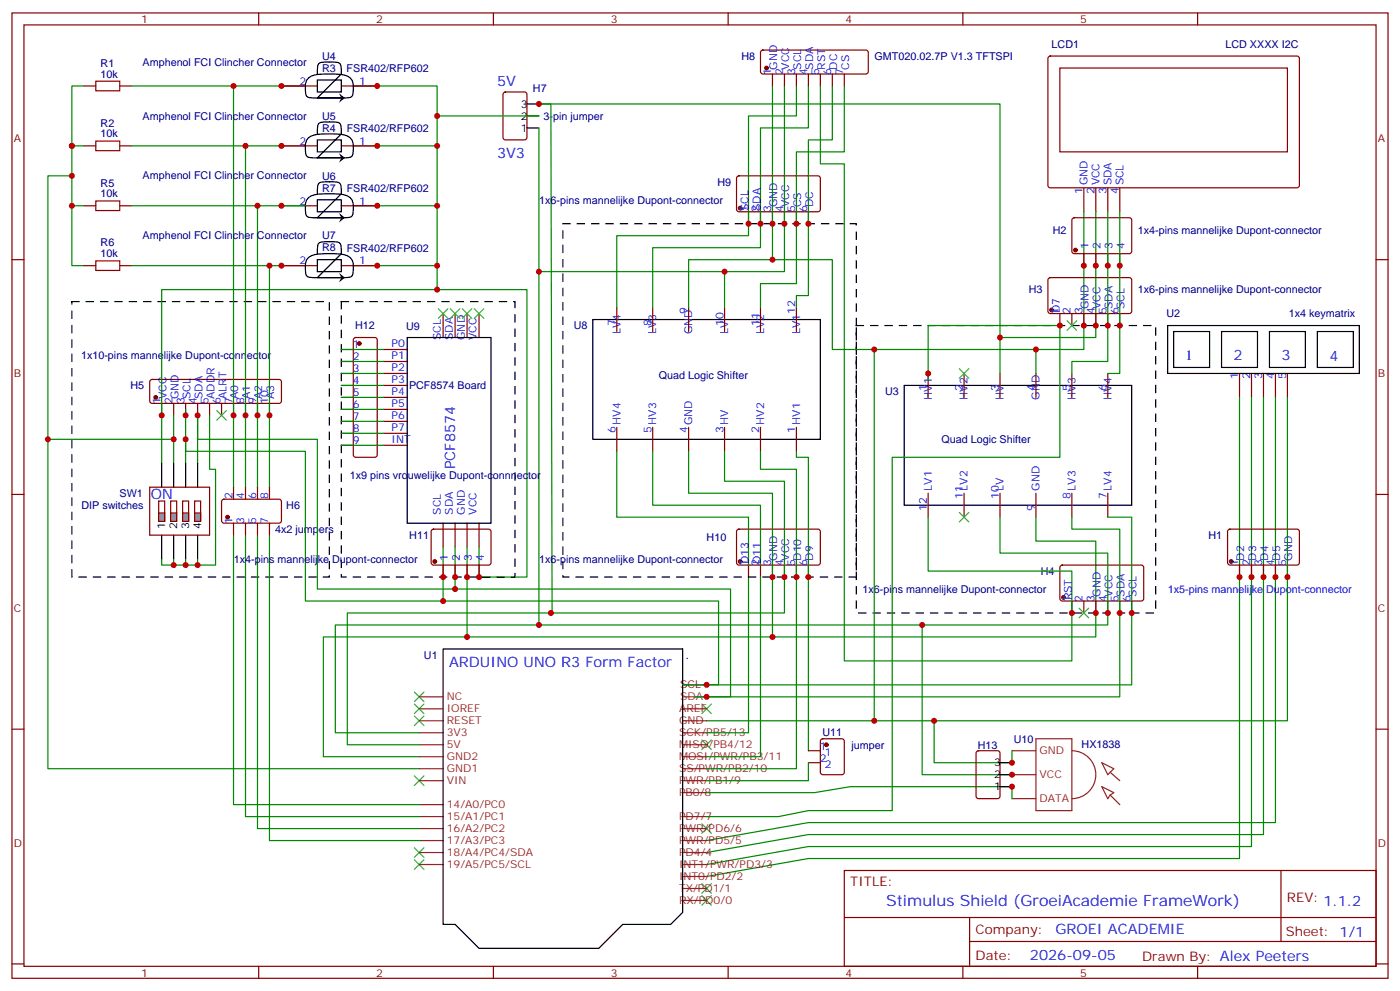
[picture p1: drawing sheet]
<svg xmlns="http://www.w3.org/2000/svg" width="412mm" height="292mm" viewBox="0 0 412 292" stroke-linecap="round" stroke-linejoin="round" font-family="sans-serif">
<g fill="none" stroke="#870000" stroke-width=".35">
<path d="M3.5 3.8h405.4v284.3h-405.4zM7.1 7.3h398.2v277.3h-398.2zM76.2 3.8v3.5M145.3 3.8v3.5M214.5 3.8v3.5M283.6 3.8v3.5M308.9 16.7l.5-.2 72.9 .1 .5 .6-.1 37.7-.6 .4-73-.1-.4-.6v-37.4zM352.8 3.8v3.5M24.7 25.3h3.5M35.3 25.3h3.5M82.9 25.3h10.6M100.5 25.3h10.6"/>
<path d="M312.2 20h67v24.7h-67zM24.7 43h3.5M35.3 43h3.5M82.9 43h10.6M100.5 43h10.6M319.3 55.3v7.1M322.8 55.3v7.1M326.3 55.3v7.1M329.8 55.3v7.1M3.5 76.5h3.6M24.7 60.6h3.5M24.7 78.2h3.5"/>
<path d="M35.3 60.6h3.5M35.3 78.2h3.5M82.9 60.6h10.6M82.9 78.2h10.6M100.5 60.6h10.6M100.5 78.2h10.6M316 64.3l.4-.2 16.5 .1 .5 .6-.1 9.5-.6 .4h-16.5l-.5-.7v-9.2zM319.3 74.7v3.5M322.8 74.7v3.5M326.3 74.7v3.5M329.8 74.7v3.5M405.3 76.5h3.6"/>
<path d="M308.9 82l.5-.2h23.5l.5 .7-.1 9.4-.6 .5-23.6-.1-.4-.6v-9.2zM312.2 92.4v3.5M315.7 92.4v3.5M319.3 92.4v3.5M322.8 92.4v3.5M326.3 92.4v3.5M329.8 92.4v3.5M44.3 112l.5-.2h37.4l.5 .2 .2 .5v5.6l-.2 .5-.5 .2h-37.4l-.5-.2-.2-.5v-5.6zM47.6 118.8v3.5M51.2 118.8v3.5M54.7 118.8v3.5M58.2 118.8v3.5"/>
<path d="M61.7 118.8v3.5M65.3 118.8v3.5M68.8 118.8v3.5M72.3 118.8v3.5M75.8 118.8v3.5M79.4 118.8v3.5M273.4 110v7.1M284 110v7.1M294.6 110v7.1M305.2 110v7.1M315.7 110v7.1M326.3 110v7.1"/>
<path d="M365.1 110v7.1M368.7 110v7.1M372.2 110v7.1M375.7 110v7.1M379.2 110v7.1M3.5 145.6h3.6M44.1 143.5h17.6v14.1h-17.6zM50.3 147.6h1.7v6h-1.7zM273.4 145.3v7M284 145.3v7M294.6 145.3v7M305.2 145.3v7"/>
<path d="M315.7 145.3v7M326.3 145.3v7M361.8 156.1l.5-.2h20l.5 .7-.1 9.4-.6 .4h-20.1l-.4-.7v-9.1zM405.3 145.6h3.6M312.4 166.6l.5-.2 23.6 .1 .4 .6-.1 9.5-.6 .4h-23.6l-.4-.7v-9.2zM315.7 177v3.6M319.3 177v3.6M322.8 177v3.6M326.3 177v3.6M329.8 177v3.6M333.4 177v3.6M365.1 166.4v3.6"/>
<path d="M368.7 166.4v3.6M372.2 166.4v3.6M375.7 166.4v3.6M379.2 166.4v3.6M3.5 214.8h3.6M405.3 214.8h3.6M248.7 256.4h156.6v28.2h-156.6zM377.3 256.4v20.9M248.7 270.2h156.5M285.6 277.3h119.6M285.6 270.2v14.2M3.5 283.9h3.6"/>
<path d="M76.2 284.6v3.5M145.3 284.6v3.5M214.5 284.6v3.5M283.6 284.6v3.5M352.8 284.6v3.5M405.3 283.9h3.6"/>
</g>
<path d="M28.2 23.9h7.1v2.8h-7.1zM28.2 41.6h7.1v2.8h-7.1zM28.2 59.2h7.1v2.8h-7.1zM28.2 76.8h7.1v2.9h-7.1z" fill="none" stroke="#a10000" stroke-width=".35"/>
<g fill="none" stroke="#000" stroke-width=".35">
<path d="M90.8 23a8.8 8.8 0 0 1 6.2-1.2l3.1 .1a3.6 3.6 0 0 1 4 4.6 1.85 1.85 0 0 1-.5 1.9 1.85 1.85 0 0 1-1.9 .5h-8.2a4.9 4.9 0 0 1-3.1-.5 6.1 6.1 0 0 1 .4-5.4zM93.5 23.6h7v3.5h-7zM93.5 21.8a4.9 4.9 0 0 1 .4-3.1 11 11 0 0 1 6.2 0 4.9 4.9 0 0 1 .4 3.1l-7 7.1h7M93.5 39.4a4.9 4.9 0 0 1 .4-3 11 11 0 0 1 6.2 0 4.9 4.9 0 0 1 .4 3l-7 7.1h7M90.8 40.7a8.8 8.8 0 0 1 6.2-1.3l3.1 .1a3.6 3.6 0 0 1 4 4.6 1.85 1.85 0 0 1-.5 2 1.85 1.85 0 0 1-1.9 .4h-8.2a4.9 4.9 0 0 1-3.1-.4 6.1 6.1 0 0 1 .4-5.4zM90.8 58.3a8.8 8.8 0 0 1 6.2-1.2l3.1 .1a3.6 3.6 0 0 1 4 4.6 1.85 1.85 0 0 1-.5 1.9 1.85 1.85 0 0 1-1.9 .4h-8.2a4.9 4.9 0 0 1-3.1-.4 6.1 6.1 0 0 1 .4-5.4zM93.5 41.2h7v3.5h-7zM93.5 58.8h7v3.6h-7zM93.5 57.1a4.9 4.9 0 0 1 .4-3.1 11 11 0 0 1 6.2 0 4.9 4.9 0 0 1 .4 3.1l-7 7h7M90.8 75.9a8.8 8.8 0 0 1 6.2-1.2l3.1 .1a3.6 3.6 0 0 1 4 4.6 1.85 1.85 0 0 1-.5 1.9 1.85 1.85 0 0 1-1.9 .5h-8.2a4.9 4.9 0 0 1-3.1-.5 6.1 6.1 0 0 1 .4-5.4zM93.5 76.5h7v3.5h-7zM93.5 74.7a4.9 4.9 0 0 1 .4-3.1 11 11 0 0 1 6.2 0 4.9 4.9 0 0 1 .4 3.1l-7 7.1h7"/>
<path d="M344 95.9h56.4v14.1h-56.4zM345.7 97.6h10.6v10.6h-10.6zM359.8 97.6h10.6v10.6h-10.6zM373.9 97.6h10.6v10.6h-10.6zM388.1 97.6h10.5v10.6h-10.5zM266.3 113.5h67.1v35.3h-67.1zM47.6 136.5v7M51.2 136.5v7M54.7 136.5v7M58.2 136.5v7M47.6 157.6v7.1M51.2 157.6v7.1"/>
<path d="M54.7 157.6v7.1M58.2 157.6v7.1M130.5 191.1h70.6v77.6l-3.5 3.6h-14.2l-7 7h-35.3l-7-7h-3.6z"/>
</g>
<path d="M99.8 27.4l1.8 1.5-1.8 1.4 .7-1.4zM99.8 45.1l1.8 1.4-1.8 1.4 .7-1.4zM99.8 62.7l1.8 1.4-1.8 1.4 .7-1.4zM99.8 80.4l1.8 1.4-1.8 1.4 .7-1.4z" fill="#000"/>
<g fill="none" stroke="#008700" stroke-width=".35">
<path d="M24.7 25.3h-3.5v52.9h3.5M38.8 25.3h51.2M68.8 25.3v118.2M104.1 25.3h24.7v17.7h-24.7M158.7 30.6h135.9v79.4M21.2 51.8h-7.1v174.6h109.4M21.2 43h3.5M38.8 43h51.2M72.3 43v100.5M128.8 43v17.6M21.2 60.6h3.5M38.8 78.2h51.2"/>
<path d="M75.8 60.6v82.9M79.4 78.2v65.3M104.1 60.6h24.7v17.6h-24.7M128.8 78.2v7.1h-81.2v51.2M319.3 62.4v40.5h-14.1v7.1M322.8 62.4v37h-28.2M365.1 117.1v135.8h-127l-30 5.3M368.7 117.1v132.2h-130.6l-30 5.3M372.2 117.1v128.7h-134.1l-30 5.3M375.7 117.1v125.2h-137.6l-30 5.3M379.2 117.1v95.2h-171.1M51.2 122.3v7.1h-37.1"/>
<path d="M51.2 129.4v7.1M54.7 120.6v15.9M58.2 122.3v14.2M61.7 122.3v15.9h1.8v28.2h-15.9v-1.7M305.2 152.3v7.1h17.6v28.2h-227.6v35.3h28.3M315.7 152.3v3.6h14.1v49.3h-121.7M326.3 152.3h7.1v49.4h-125.3"/>
</g>
<path d="M21.2 88.8h75.8v81.2h-75.8zM252.2 95.9h88.2v84.7h-88.2z" fill="none" stroke="#000" stroke-width=".35" stroke-dasharray="2.1 2.1"/>
<g fill="#870000" stroke="#870000" stroke-width=".35">
<circle cx="362.7" cy="165.4" r=".53"/>
<circle cx="316.8" cy="73.7" r=".53"/>
<circle cx="309.7" cy="91.3" r=".53"/>
<circle cx="313.3" cy="176" r=".53"/>
<circle cx="45.9" cy="117.1" r=".53"/>
</g>
<g fill="none" stroke="#3c3" stroke-width=".35">
<path d="M314.3 94.5l2.8 2.8M317.1 94.5l-2.8 2.8M282.6 108.6l2.8 2.8M285.4 108.6l-2.8 2.8M63.9 120.9l2.8 2.9M66.7 120.9l-2.8 2.9M282.6 150.9l2.8 2.8M285.4 150.9l-2.8 2.8M317.9 179.1l2.8 2.9M320.7 179.1l-2.8 2.9M122.1 203.8l2.8 2.9M122.1 207.4l2.8 2.8"/>
<path d="M122.1 210.9l2.8 2.8M124.9 203.8l-2.8 2.9M124.9 207.4l-2.8 2.8M124.9 210.9l-2.8 2.8M206.7 207.4l2.8 2.8M206.7 217.9l2.8 2.9M209.5 207.4l-2.8 2.8M209.5 217.9l-2.8 2.9M122.1 228.5l2.8 2.9M124.9 228.5l-2.8 2.9M122.1 249.7l2.8 2.8M122.1 253.2l2.8 2.8"/>
<path d="M124.9 249.7l-2.8 2.8M124.9 253.2l-2.8 2.8M206.7 242.6l2.8 2.9M209.5 242.6l-2.8 2.9M206.7 260.3l2.8 2.8M206.7 263.8l2.8 2.8M209.5 260.3l-2.8 2.8M209.5 263.8l-2.8 2.8"/>
</g>
<g fill="none" stroke="#8c2424" stroke-width=".35">
<path d="M123.5 219.4h7M123.5 215.8h7M123.5 212.3h7M123.5 208.8h7M123.5 205.2h7M201.1 219.4h7M201.1 215.8h7M201.1 212.3h7M201.1 208.8h7M123.5 229.9h7M123.5 226.4h7M123.5 222.9h7"/>
<path d="M123.5 237h7M201.1 233.5h7M201.1 229.9h7M201.1 226.4h7M201.1 222.9h7M123.5 254.6h7M123.5 251.1h7M123.5 247.6h7M123.5 244.1h7M123.5 240.5h7M201.1 258.2h7M201.1 254.6h7"/>
<path d="M201.1 251.1h7M201.1 247.6h7M201.1 244.1h7M201.1 240.5h7M201.1 265.2h7M201.1 261.7h7"/>
</g>
<path d="M201.1 205.2h7" fill="none" stroke="#933" stroke-width=".35"/>
<path d="M201.1 201.7h7" fill="none" stroke="#900" stroke-width=".35"/>
<path d="M50.3 151.1h1.7v2.5h-1.7z" fill="#999" stroke="#870000" stroke-width=".35"/>
<path d="M53.8 147.6h1.8v6h-1.8z" fill="none" stroke="#870000" stroke-width=".35"/>
<path d="M53.8 151.1h1.8v2.5h-1.8z" fill="#999" stroke="#870000" stroke-width=".35"/>
<path d="M57.3 147.6h1.8v6h-1.8z" fill="none" stroke="#870000" stroke-width=".35"/>
<path d="M57.3 151.1h1.8v2.5h-1.8z" fill="#999" stroke="#870000" stroke-width=".35"/>
<path d="M46.7 147.6h1.8v6h-1.8z" fill="none" stroke="#870000" stroke-width=".35"/>
<path d="M46.7 151.1h1.8v2.5h-1.8z" fill="#999" stroke="#870000" stroke-width=".35"/>
<g fill="none" stroke="#008700" stroke-width=".35">
<path d="M128.8 34.1h29.9M158.7 30.6h3.6l.3 150h-60.3v38.8h21.2M158.7 37.7v146.4M227.5 25.3v51.2h-24.7v14.1M231.1 25.3v54.7h-17.7v10.6M234.6 25.3v8.8h-14.1v35.3h-38.8v21.2M238.1 25.3v12.4h-14.1v35.3h-31.7v17.6M241.7 25.3v23h7v146.4h67v-26.5h-42.3v-15.9M245.2 25.3v15.9h-7.1v45.9h-3.5v3.5M248.7 25.3v19.4h-14.1v38.8h-10.6v7.1M38.8 60.6h51.2M227.5 76.5h17.7v26.4h60"/>
<path d="M326.3 62.4v44.1h-10.6v3.5M329.8 62.4v47.6h-3.5M128.8 85.3h26.4v84.7h-14.1v-8.9M158.7 80h54.7M100.5 102.9h12.4M100.5 106.5h12.4M100.5 110h12.4M100.5 113.5h12.4M100.5 117.1h12.4M257.5 102.9v109.4M273.4 111.8v-15.9h38.8v38.8h-49.4v104.1h-24.7l-8.8 1.7h-21.2M54.7 129.4v3.5h35.3v44.1h121.7v24.7h-10.6"/>
<path d="M58.2 122.3v7.1h35.3v44.1h121.7v31.7h-10.6M100.5 120.6h12.4M100.5 124.1h12.4M100.5 127.6h12.4M100.5 131.2h12.4M181.7 132.9v19.4h38.8v14.1M192.3 132.9v15.9h31.7v17.6M202.8 132.9v12.4h24.7v42.3M213.4 132.9v8.8h17.7v38.9h-68.8M224 132.9v5.3h10.6v88.2h-26.5M234.6 132.9v1.8h3.5v86.4M68.8 157.6v79.4h54.7"/>
<path d="M72.3 157.6v82.9h51.2M75.8 157.6v86.5h47.7M79.4 157.6v90h44.1M294.6 152.3v10.6h31.7v21.2h-227.5v31.7h24.7M51.2 164.7v1.7M54.7 164.7v1.7M58.2 164.7v1.7M130.5 161.1v15.9M134.1 161.1v12.4M137.6 161.1v26.5M220.5 170v45.8h-12.4M224 170v52.9h-15.9"/>
<path d="M271.6 184.1v44.1h26.5M275.2 212.3v12.3h22.9v-3.5M208.1 233.5h31.8l10.6-1.8h47.6v3.5M238.1 224.6v5.3h-30"/>
</g>
<g fill="none" stroke="#870000" stroke-width=".35">
<path d="M224.2 15l.5-.3h30.4l.5 .3 .2 .5v5.6l-.3 .5-.4 .2h-30.4l-.5-.2-.2-.5v-5.6zM148.4 27.3l.5-.2h5.6l.7 .4v13l-.4 .6-5.9 .1-.7-.5v-12.9zM227.5 21.8v3.5M231.1 21.8v3.5M234.6 21.8v3.5M238.1 21.8v3.5M241.7 21.8v3.5M245.2 21.8v3.5M248.7 21.8v3.5M217.2 52l.5-.2h23.5l.5 .7-.1 9.4-.7 .5-23.5-.1-.4-.6v-9.2zM220.5 62.4v3.5M224 62.4v3.5"/>
<path d="M227.5 62.4v3.5M231.1 62.4v3.5M234.6 62.4v3.5M238.1 62.4v3.5M104.3 99.6l.5-.2h5.6l.5 .2 .2 .5v33.9l-.2 .5-.5 .2h-5.6l-.5-.2-.2-.5v-33.9zM130.5 92.4v7M134.1 92.4v7M137.6 92.4v7M141.1 92.4v7M181.7 90.6v7M192.3 90.6v7M202.8 90.6v7"/>
<path d="M213.4 90.6v7M224 90.6v7M234.6 90.6v7M100.5 117.1h3.6M100.5 113.5h3.6M100.5 110h3.6M100.5 106.5h3.6M100.5 102.9h3.6M112.9 117.1h7M112.9 113.5h7M112.9 110h7M112.9 106.5h7"/>
<path d="M112.9 102.9h7M100.5 131.2h3.6M100.5 127.6h3.6M100.5 124.1h3.6M100.5 120.6h3.6M112.9 131.2h7M112.9 127.6h7M112.9 124.1h7M112.9 120.6h7M181.7 125.9v7M192.3 125.9v7M202.8 125.9v7"/>
<path d="M213.4 125.9v7M224 125.9v7M234.6 125.9v7M65.5 147.2l.5-.2 16.5 .1 .4 .6-.1 6-.6 .4-16.5-.1-.4-.6v-5.7zM68.8 143.5v3.5M68.8 154.1v3.5M72.3 143.5v3.5M72.3 154.1v3.5M75.8 143.5v3.5M75.8 154.1v3.5M79.4 143.5v3.5M79.4 154.1v3.5"/>
<path d="M127.2 156.1l.5-.2h16.5l.4 .7v9.4l-.7 .4h-16.5l-.4-.7v-9.1zM130.5 154.1v7M134.1 154.1v7M137.6 154.1v7M141.1 154.1v7M217.2 156.1l.5-.2h23.5l.5 .7-.1 9.4-.7 .4h-23.5l-.4-.7v-9.1zM130.5 166.4v3.6M134.1 166.4v3.6M137.6 166.4v3.6M141.1 166.4v3.6M220.5 166.4v3.6M224 166.4v3.6"/>
<path d="M227.5 166.4v3.6M231.1 166.4v3.6M234.6 166.4v3.6M238.1 166.4v3.6M241.9 217.8l.5-.2h5.6l.7 .4v9.5l-.5 .6-5.8 .1-.7-.5v-9.4zM238.1 221.1h3.6M238.1 224.6h3.6M287.7 221.3l.5-.2h5.7l.6 .5 .1 12.9-.5 .7h-5.9l-.6-.4-.1-13z"/>
</g>
<g fill="#870000" stroke="#870000" stroke-width=".35">
<circle cx="67" cy="152.3" r=".53"/>
<circle cx="218" cy="61.3" r=".53"/>
<circle cx="218" cy="165.4" r=".53"/>
<circle cx="225.8" cy="20" r=".53"/>
<circle cx="128.1" cy="165.4" r=".53"/>
<circle cx="105.8" cy="101.2" r=".53"/>
<circle cx="243.4" cy="219.4" r=".53"/>
</g>
<path d="M155.2 30.6h3.5M155.2 37.7h3.5M155.2 34.1h3.5M119.9 99.4h24.7v54.7h-24.7zM174.6 94.1h67.1v35.3h-67.1zM294.6 224.6h3.5M294.6 231.7h3.5M294.6 228.2h3.5" fill="none" stroke="#000" stroke-width=".35"/>
<path d="M165.8 65.9h86.4v104.1h-86.4zM100.5 88.8h51.2v81.2h-51.2z" fill="none" stroke="#000" stroke-width=".35" stroke-dasharray="2.1 2.1"/>
<path d="M129.1 90.9l2.8 2.9M131.9 90.9l-2.8 2.9M132.6 90.9l2.9 2.9M135.5 90.9l-2.9 2.9M136.2 90.9l2.8 2.9M139 90.9l-2.8 2.9M139.7 90.9l2.8 2.9M142.5 90.9l-2.8 2.9" fill="none" stroke="#3c3" stroke-width=".35"/>
<path d="M305.2 217.6h10.5v21.2h-10.5zM298.1 221.1h7.1M298.1 228.2h7.1M298.1 235.2h7.1M315.7 221.1a7.1 7.1 0 0 1 7.1 7.1 7.1 7.1 0 0 1-7.1 7M324.6 224.6l3.5 1.8-1.8 1.8zM324.6 231.7l3.5 1.8-1.1 .7-.7 1zM327 234.2l2.8 2.8M327 227.5l2.8 2.4" fill="none" stroke="#8c2424" stroke-width=".35"/>
<g fill="#c00">
<circle cx="379.2" cy="170" r=".88"/>
<circle cx="375.7" cy="170" r=".88"/>
<circle cx="372.2" cy="170" r=".88"/>
<circle cx="368.7" cy="170" r=".88"/>
<circle cx="365.1" cy="170" r=".88"/>
<circle cx="21.2" cy="43" r=".88"/>
<circle cx="21.2" cy="60.6" r=".88"/>
<circle cx="319.3" cy="95.9" r=".88"/>
<circle cx="294.6" cy="99.4" r=".88"/>
<circle cx="51.2" cy="166.4" r=".88"/>
<circle cx="58.2" cy="166.4" r=".88"/>
<circle cx="54.7" cy="166.4" r=".88"/>
<circle cx="158.8" cy="30.6" r=".88"/>
<circle cx="333.4" cy="180.6" r=".88"/>
<circle cx="329.8" cy="180.6" r=".88"/>
<circle cx="326.3" cy="180.6" r=".88"/>
<circle cx="322.8" cy="180.6" r=".88"/>
<circle cx="234.6" cy="170" r=".88"/>
<circle cx="238.1" cy="170" r=".88"/>
<circle cx="162.3" cy="180.6" r=".88"/>
<circle cx="231.1" cy="170" r=".88"/>
<circle cx="227.5" cy="187.6" r=".88"/>
<circle cx="227.5" cy="170" r=".88"/>
<circle cx="315.7" cy="180.6" r=".88"/>
<circle cx="312.2" cy="95.9" r=".88"/>
<circle cx="326.3" cy="95.9" r=".88"/>
<circle cx="329.8" cy="95.9" r=".88"/>
<circle cx="319.3" cy="78.2" r=".88"/>
<circle cx="326.3" cy="78.2" r=".88"/>
<circle cx="329.8" cy="78.2" r=".88"/>
<circle cx="322.8" cy="78.2" r=".88"/>
<circle cx="322.8" cy="95.9" r=".88"/>
<circle cx="111.1" cy="25.3" r=".88"/>
<circle cx="82.9" cy="25.3" r=".88"/>
<circle cx="111.1" cy="43" r=".88"/>
<circle cx="82.9" cy="43" r=".88"/>
<circle cx="111.1" cy="60.6" r=".88"/>
<circle cx="82.9" cy="60.6" r=".88"/>
<circle cx="111.1" cy="78.2" r=".88"/>
<circle cx="82.9" cy="78.2" r=".88"/>
<circle cx="79.4" cy="122.3" r=".88"/>
<circle cx="75.8" cy="122.3" r=".88"/>
<circle cx="72.3" cy="122.3" r=".88"/>
<circle cx="68.8" cy="122.3" r=".88"/>
<circle cx="54.7" cy="122.3" r=".88"/>
<circle cx="47.6" cy="122.3" r=".88"/>
<circle cx="128.8" cy="43" r=".88"/>
<circle cx="128.8" cy="60.6" r=".88"/>
<circle cx="14.1" cy="129.4" r=".88"/>
<circle cx="158.8" cy="184.1" r=".88"/>
<circle cx="137.6" cy="187.6" r=".88"/>
<circle cx="134.1" cy="173.5" r=".88"/>
<circle cx="130.5" cy="177" r=".88"/>
<circle cx="128.8" cy="34.1" r=".88"/>
<circle cx="21.2" cy="51.8" r=".88"/>
<circle cx="68.8" cy="25.3" r=".88"/>
<circle cx="79.4" cy="78.2" r=".88"/>
<circle cx="75.8" cy="60.6" r=".88"/>
<circle cx="72.3" cy="43" r=".88"/>
<circle cx="128.8" cy="78.2" r=".88"/>
<circle cx="128.8" cy="85.3" r=".88"/>
<circle cx="54.7" cy="129.4" r=".88"/>
<circle cx="58.2" cy="122.3" r=".88"/>
<circle cx="51.2" cy="129.4" r=".88"/>
<circle cx="137.6" cy="170" r=".88"/>
<circle cx="134.1" cy="170" r=".88"/>
<circle cx="130.5" cy="170" r=".88"/>
<circle cx="141.1" cy="170" r=".88"/>
<circle cx="208.1" cy="205.2" r=".88"/>
<circle cx="208.1" cy="201.7" r=".88"/>
<circle cx="271.6" cy="184.1" r=".88"/>
<circle cx="275.2" cy="212.3" r=".88"/>
<circle cx="298.1" cy="228.2" r=".88"/>
<circle cx="298.1" cy="224.6" r=".88"/>
<circle cx="298.1" cy="231.7" r=".88"/>
<circle cx="213.4" cy="80" r=".88"/>
<circle cx="158.8" cy="80" r=".88"/>
<circle cx="305.2" cy="102.9" r=".88"/>
<circle cx="227.5" cy="76.5" r=".88"/>
<circle cx="220.5" cy="65.9" r=".88"/>
<circle cx="224" cy="65.9" r=".88"/>
<circle cx="227.5" cy="65.9" r=".88"/>
<circle cx="231.1" cy="65.9" r=".88"/>
<circle cx="234.6" cy="65.9" r=".88"/>
<circle cx="238.1" cy="65.9" r=".88"/>
<circle cx="273.4" cy="110" r=".88"/>
<circle cx="257.5" cy="212.3" r=".88"/>
<circle cx="257.5" cy="102.9" r=".88"/>
</g>
<text font-size="4.6" fill="#00f" x="261.1" y="267">Stimulus Shield (GroeiAcademie FrameWork)</text>
<g font-size="4.2" fill="#00f">
<text x="146.4" y="25.3">5V</text>
<text x="146.4" y="46.5">3V3</text>
<text x="349.2" y="106">1</text>
<text x="363.4" y="106">2</text>
<text x="377.5" y="106">3</text>
<text x="391.6" y="106.5">4</text>
<text x="134.1" y="138.2" transform="rotate(-90 134.1 138.2)">PCF8574</text>
<text x="44.4" y="147">ON</text>
<text x="132.3" y="196.4">ARDUINO UNO R3 Form Factor</text>
<text x="389.8" y="267">1.1.2</text>
<text x="310.9" y="275.2">GROEI ACADEMIE</text>
<text x="303.4" y="282.9">2026-09-05</text>
</g>
<g font-size="3.9" fill="#800">
<text x="250.5" y="261">TITLE:</text>
<text x="379.1" y="265.7">REV:</text>
<text x="287.4" y="275.2">Company:</text>
<text x="378.7" y="275.8">Sheet: 1/1</text>
<text x="287.4" y="282.9">Date:</text>
<text x="336.4" y="282.9">Drawn By: Alex Peeters</text>
</g>
<g font-size="3.2" fill="#800">
<text x="41.6" y="6.8">1</text>
<text x="110.8" y="6.8">2</text>
<text x="179.9" y="6.8">3</text>
<text x="249.1" y="6.8">4</text>
<text x="318.2" y="6.8">5</text>
<text x="4.1" y="41.9">A</text>
<text x="405.9" y="41.9">A</text>
<text x="4.1" y="111.1">B</text>
<text x="405.9" y="111.1">B</text>
<text x="4.1" y="180.2">C</text>
<text x="405.9" y="180.2">C</text>
<text x="4.1" y="249.3">D</text>
<text x="405.9" y="249.3">D</text>
<text x="41.6" y="287.6">1</text>
<text x="110.8" y="287.6">2</text>
<text x="179.9" y="287.6">3</text>
<text x="249.1" y="287.6">4</text>
<text x="318.2" y="287.6">5</text>
</g>
<g font-size="3.2" fill="#000080">
<text x="94.9" y="17.6">U4</text>
<text x="218.4" y="17.7">H8</text>
<text x="257.6" y="17.6">GMT020.02.7P V1.3 TFTSPI</text>
<text x="309.8" y="14">LCD1</text>
<text x="361" y="14">LCD XXXX I2C</text>
<text x="29.6" y="22.9">10k</text>
<text x="29.6" y="19.7">R1</text>
<text x="42" y="19.3">Amphenol FCI Clincher Connector</text>
<text x="94.9" y="21.2">R3</text>
<text x="102.1" y="21.2">FSR402/RFP602</text>
<text x="157" y="27.1">H7</text>
<text x="42" y="35.2">Amphenol FCI Clincher Connector</text>
<text x="94.9" y="35.3">U5</text>
<text x="160.1" y="35.3">3-pin jumper</text>
<text x="29.6" y="40.5">10k</text>
<text x="29.6" y="37.3">R2</text>
<text x="94.9" y="38.8">R4</text>
<text x="102.1" y="38.8">FSR402/RFP602</text>
<text x="42" y="52.8">Amphenol FCI Clincher Connector</text>
<text x="94.9" y="52.9">U6</text>
<text x="29.6" y="58.1">10k</text>
<text x="29.6" y="55">R5</text>
<text x="94.9" y="56.5">R7</text>
<text x="102.1" y="56.5">FSR402/RFP602</text>
<text x="158.8" y="60">1x6-pins mannelijke Dupont-connector</text>
<text x="211.3" y="54.7">H9</text>
<text x="42" y="70.5">Amphenol FCI Clincher Connector</text>
<text x="94.9" y="70.5">U7</text>
<text x="310.1" y="68.8">H2</text>
<text x="335.2" y="68.8">1x4-pins mannelijke Dupont-connector</text>
<text x="29.6" y="75.8">10k</text>
<text x="29.6" y="72.6">R6</text>
<text x="94.9" y="74.1">R8</text>
<text x="102.1" y="74.1">FSR402/RFP602</text>
<text x="303" y="86.4">H3</text>
<text x="335.2" y="86.4">1x6-pins mannelijke Dupont-connector</text>
<text x="343.6" y="93.4">U2</text>
<text x="379.6" y="93.4">1x4 keymatrix</text>
<text x="104.6" y="97">H12</text>
<text x="119.6" y="97.1">U9</text>
<text x="169" y="96.9">U8</text>
<text x="23.9" y="105.9">1x10-pins mannelijke Dupont-connector</text>
<text x="194" y="111.8">Quad Logic Shifter</text>
<text x="38.4" y="114.7">H5</text>
<text x="120.5" y="114.7">PCF8574 Board</text>
<text x="260.7" y="116.4">U3</text>
<text x="277.3" y="130.5">Quad Logic Shifter</text>
<text x="103" y="141.1">1x9 pins vrouwelijke Dupont-connnector</text>
<text x="24" y="149.9">DIP switches</text>
<text x="35.2" y="146.4">SW1</text>
<text x="84.3" y="149.9">H6</text>
<text x="81" y="157">4x2 jumpers</text>
<text x="120.6" y="158.8">H11</text>
<text x="208.1" y="159.4">H10</text>
<text x="356" y="158.7">H1</text>
<text x="68.9" y="165.9">1x4-pins mannelijke Dupont-connector</text>
<text x="158.8" y="165.8">1x6-pins mannelijke Dupont-connector</text>
<text x="306.6" y="169.4">H4</text>
<text x="254.1" y="174.6">1x6-pins mannelijke Dupont-connector</text>
<text x="124.9" y="194">U1</text>
<text x="202.1" y="194">.</text>
<text x="242.3" y="216.9">U11</text>
<text x="250.8" y="220.5">jumper</text>
<text x="288" y="220.5">H13</text>
<text x="298.6" y="218.7">U10</text>
<text x="318.6" y="220.4">HX1838</text>
</g>
<g font-size="3.2" fill="#00f">
<text x="227.2" y="22" transform="rotate(-90 227.2 22)">1</text>
<text x="229" y="20.5" transform="rotate(-90 229 20.5)">GND</text>
<text x="230.7" y="22" transform="rotate(-90 230.7 22)">2</text>
<text x="232.5" y="20.5" transform="rotate(-90 232.5 20.5)">VCC</text>
<text x="234.2" y="22" transform="rotate(-90 234.2 22)">3</text>
<text x="236" y="20.5" transform="rotate(-90 236 20.5)">SCL</text>
<text x="237.8" y="22" transform="rotate(-90 237.8 22)">4</text>
<text x="239.5" y="20.5" transform="rotate(-90 239.5 20.5)">SDA</text>
<text x="241.3" y="22" transform="rotate(-90 241.3 22)">5</text>
<text x="243.1" y="20.5" transform="rotate(-90 243.1 20.5)">RST</text>
<text x="244.8" y="22" transform="rotate(-90 244.8 22)">6</text>
<text x="246.6" y="20.5" transform="rotate(-90 246.6 20.5)">DC</text>
<text x="248.4" y="22" transform="rotate(-90 248.4 22)">7</text>
<text x="250.1" y="20.5" transform="rotate(-90 250.1 20.5)">CS</text>
<text x="88.2" y="25">2</text>
<text x="105.8" y="25">1</text>
<text x="88.2" y="42.6">2</text>
<text x="105.8" y="42.6">1</text>
<text x="318.9" y="57.1" transform="rotate(-90 318.9 57.1)">1</text>
<text x="320.3" y="54.6" transform="rotate(-90 320.3 54.6)">GND</text>
<text x="322.4" y="57.1" transform="rotate(-90 322.4 57.1)">2</text>
<text x="323.8" y="54.6" transform="rotate(-90 323.8 54.6)">VCC</text>
<text x="326" y="57.1" transform="rotate(-90 326 57.1)">3</text>
<text x="327.4" y="54.6" transform="rotate(-90 327.4 54.6)">SDA</text>
<text x="329.5" y="57.1" transform="rotate(-90 329.5 57.1)">4</text>
<text x="330.9" y="54.6" transform="rotate(-90 330.9 54.6)">SCL</text>
<text x="88.2" y="60.3">2</text>
<text x="105.8" y="60.3">1</text>
<text x="220.1" y="62.5" transform="rotate(-90 220.1 62.5)">1</text>
<text x="220.5" y="62.2" transform="rotate(-90 220.5 62.2)">SCL</text>
<text x="223.7" y="62.5" transform="rotate(-90 223.7 62.5)">2</text>
<text x="224" y="62.2" transform="rotate(-90 224 62.2)">SDA</text>
<text x="227.2" y="62.5" transform="rotate(-90 227.2 62.5)">3</text>
<text x="229" y="61.1" transform="rotate(-90 229 61.1)">GND</text>
<text x="230.7" y="62.5" transform="rotate(-90 230.7 62.5)">4</text>
<text x="232.5" y="61.1" transform="rotate(-90 232.5 61.1)">VCC</text>
<text x="234.2" y="62.5" transform="rotate(-90 234.2 62.5)">5</text>
<text x="236" y="61.1" transform="rotate(-90 236 61.1)">CS</text>
<text x="237.8" y="62.5" transform="rotate(-90 237.8 62.5)">6</text>
<text x="239.5" y="61.1" transform="rotate(-90 239.5 61.1)">DC</text>
<text x="88.2" y="77.9">2</text>
<text x="105.8" y="77.9">1</text>
<text x="320.7" y="73.4" transform="rotate(-90 320.7 73.4)">1</text>
<text x="324.2" y="73.4" transform="rotate(-90 324.2 73.4)">2</text>
<text x="327.7" y="73.4" transform="rotate(-90 327.7 73.4)">3</text>
<text x="331.3" y="73.4" transform="rotate(-90 331.3 73.4)">4</text>
<text x="181.3" y="95.9" transform="rotate(-90 181.3 95.9)">7</text>
<text x="191.9" y="95.9" transform="rotate(-90 191.9 95.9)">8</text>
<text x="202.5" y="92.4" transform="rotate(-90 202.5 92.4)">9</text>
<text x="213.1" y="95.9" transform="rotate(-90 213.1 95.9)">10</text>
<text x="223.7" y="95.9" transform="rotate(-90 223.7 95.9)">11</text>
<text x="234.2" y="92.4" transform="rotate(-90 234.2 92.4)">12</text>
<text x="311.9" y="92.5" transform="rotate(-90 311.9 92.5)">1</text>
<text x="312.2" y="92.2" transform="rotate(-90 312.2 92.2)">D7</text>
<text x="315.4" y="92.5" transform="rotate(-90 315.4 92.5)">2</text>
<text x="318.9" y="92.5" transform="rotate(-90 318.9 92.5)">3</text>
<text x="320.7" y="91.1" transform="rotate(-90 320.7 91.1)">GND</text>
<text x="322.4" y="92.5" transform="rotate(-90 322.4 92.5)">4</text>
<text x="324.2" y="91.1" transform="rotate(-90 324.2 91.1)">VCC</text>
<text x="326" y="92.5" transform="rotate(-90 326 92.5)">5</text>
<text x="327.7" y="91.1" transform="rotate(-90 327.7 91.1)">SDA</text>
<text x="329.5" y="92.5" transform="rotate(-90 329.5 92.5)">6</text>
<text x="331.3" y="91.1" transform="rotate(-90 331.3 91.1)">SCL</text>
<text x="129.8" y="100.1" transform="rotate(-90 129.8 100.1)">SCL</text>
<text x="133.3" y="100.1" transform="rotate(-90 133.3 100.1)">SDA</text>
<text x="136.9" y="100.1" transform="rotate(-90 136.9 100.1)">GND</text>
<text x="140.4" y="100.1" transform="rotate(-90 140.4 100.1)">VCC</text>
<text x="182.7" y="98.4" transform="rotate(-90 182.7 98.4)">LV4</text>
<text x="193.3" y="98.4" transform="rotate(-90 193.3 98.4)">LV3</text>
<text x="203.9" y="98.4" transform="rotate(-90 203.9 98.4)">GND</text>
<text x="214.5" y="98.4" transform="rotate(-90 214.5 98.4)">LV</text>
<text x="225.1" y="98.4" transform="rotate(-90 225.1 98.4)">LV2</text>
<text x="235.7" y="98.4" transform="rotate(-90 235.7 98.4)">LV1</text>
<text x="103.9" y="102.6">1</text>
<text x="103.9" y="106.1">2</text>
<text x="115.4" y="105.8">P1</text>
<text x="115.4" y="102.2">P0</text>
<text x="103.9" y="109.6">3</text>
<text x="103.9" y="113.2">4</text>
<text x="115.4" y="112.8">P3</text>
<text x="115.4" y="109.3">P2</text>
<text x="364.8" y="111.8" transform="rotate(-90 364.8 111.8)">1</text>
<text x="368.3" y="111.8" transform="rotate(-90 368.3 111.8)">2</text>
<text x="371.8" y="111.8" transform="rotate(-90 371.8 111.8)">3</text>
<text x="375.4" y="111.8" transform="rotate(-90 375.4 111.8)">4</text>
<text x="378.9" y="111.8" transform="rotate(-90 378.9 111.8)">5</text>
<text x="47.3" y="119" transform="rotate(-90 47.3 119)">1</text>
<text x="49" y="117.5" transform="rotate(-90 49 117.5)">VCC</text>
<text x="50.8" y="119" transform="rotate(-90 50.8 119)">2</text>
<text x="52.6" y="117.5" transform="rotate(-90 52.6 117.5)">GND</text>
<text x="54.3" y="119" transform="rotate(-90 54.3 119)">3</text>
<text x="56.1" y="117.5" transform="rotate(-90 56.1 117.5)">SCL</text>
<text x="57.9" y="119" transform="rotate(-90 57.9 119)">4</text>
<text x="59.6" y="117.5" transform="rotate(-90 59.6 117.5)">SDA</text>
<text x="61.4" y="119" transform="rotate(-90 61.4 119)">5</text>
<text x="63.1" y="117.5" transform="rotate(-90 63.1 117.5)">ADDR</text>
<text x="64.9" y="119" transform="rotate(-90 64.9 119)">6</text>
<text x="66.7" y="117.5" transform="rotate(-90 66.7 117.5)">ALRT</text>
<text x="68.4" y="119" transform="rotate(-90 68.4 119)">7</text>
<text x="70.2" y="117.5" transform="rotate(-90 70.2 117.5)">A0</text>
<text x="72" y="119" transform="rotate(-90 72 119)">8</text>
<text x="73.7" y="117.5" transform="rotate(-90 73.7 117.5)">A1</text>
<text x="75.5" y="119" transform="rotate(-90 75.5 119)">9</text>
<text x="77.3" y="117.5" transform="rotate(-90 77.3 117.5)">A2</text>
<text x="79" y="119" transform="rotate(-90 79 119)">10</text>
<text x="80.8" y="117.5" transform="rotate(-90 80.8 117.5)">A3</text>
<text x="103.9" y="116.7">5</text>
<text x="115.4" y="119.9">P5</text>
<text x="115.4" y="116.3">P4</text>
<text x="273" y="115.3" transform="rotate(-90 273 115.3)">1</text>
<text x="274.5" y="117.8" transform="rotate(-90 274.5 117.8)">HV1</text>
<text x="283.6" y="115.3" transform="rotate(-90 283.6 115.3)">2</text>
<text x="285" y="117.8" transform="rotate(-90 285 117.8)">HV2</text>
<text x="294.2" y="115.3" transform="rotate(-90 294.2 115.3)">3</text>
<text x="295.6" y="117.8" transform="rotate(-90 295.6 117.8)">HV</text>
<text x="304.8" y="115.3" transform="rotate(-90 304.8 115.3)">4</text>
<text x="306.2" y="117.8" transform="rotate(-90 306.2 117.8)">GND</text>
<text x="315.4" y="115.3" transform="rotate(-90 315.4 115.3)">5</text>
<text x="316.8" y="117.8" transform="rotate(-90 316.8 117.8)">HV3</text>
<text x="326" y="115.3" transform="rotate(-90 326 115.3)">6</text>
<text x="327.4" y="117.8" transform="rotate(-90 327.4 117.8)">HV4</text>
<text x="103.9" y="120.2">6</text>
<text x="103.9" y="123.8">7</text>
<text x="115.4" y="123.4">P6</text>
<text x="182.7" y="125.2" transform="rotate(-90 182.7 125.2)">HV4</text>
<text x="193.3" y="125.2" transform="rotate(-90 193.3 125.2)">HV3</text>
<text x="203.9" y="125.2" transform="rotate(-90 203.9 125.2)">GND</text>
<text x="214.5" y="125.2" transform="rotate(-90 214.5 125.2)">HV</text>
<text x="225.1" y="125.2" transform="rotate(-90 225.1 125.2)">HV2</text>
<text x="235.7" y="125.2" transform="rotate(-90 235.7 125.2)">HV1</text>
<text x="103.9" y="127.3">8</text>
<text x="103.9" y="130.8">9</text>
<text x="115.4" y="130.5">INT</text>
<text x="115.4" y="126.9">P7</text>
<text x="181.3" y="127.6" transform="rotate(-90 181.3 127.6)">6</text>
<text x="191.9" y="127.6" transform="rotate(-90 191.9 127.6)">5</text>
<text x="202.5" y="127.6" transform="rotate(-90 202.5 127.6)">4</text>
<text x="213.1" y="127.6" transform="rotate(-90 213.1 127.6)">3</text>
<text x="223.7" y="127.6" transform="rotate(-90 223.7 127.6)">2</text>
<text x="234.2" y="127.6" transform="rotate(-90 234.2 127.6)">1</text>
<text x="68.4" y="146.9" transform="rotate(-90 68.4 146.9)">2</text>
<text x="72" y="146.9" transform="rotate(-90 72 146.9)">4</text>
<text x="75.5" y="146.9" transform="rotate(-90 75.5 146.9)">6</text>
<text x="79" y="146.9" transform="rotate(-90 79 146.9)">8</text>
<text x="274.5" y="144.6" transform="rotate(-90 274.5 144.6)">LV1</text>
<text x="283.6" y="147" transform="rotate(-90 283.6 147)">11</text>
<text x="285" y="144.6" transform="rotate(-90 285 144.6)">LV2</text>
<text x="294.2" y="147" transform="rotate(-90 294.2 147)">10</text>
<text x="295.6" y="144.6" transform="rotate(-90 295.6 144.6)">LV</text>
<text x="306.2" y="144.6" transform="rotate(-90 306.2 144.6)">GND</text>
<text x="315.4" y="147" transform="rotate(-90 315.4 147)">8</text>
<text x="316.8" y="144.6" transform="rotate(-90 316.8 144.6)">LV3</text>
<text x="326" y="147" transform="rotate(-90 326 147)">7</text>
<text x="327.4" y="144.6" transform="rotate(-90 327.4 144.6)">LV4</text>
<text x="68.4" y="154.3" transform="rotate(-90 68.4 154.3)">1</text>
<text x="72" y="154.3" transform="rotate(-90 72 154.3)">3</text>
<text x="75.5" y="154.3" transform="rotate(-90 75.5 154.3)">5</text>
<text x="79" y="154.3" transform="rotate(-90 79 154.3)">7</text>
<text x="129.8" y="151.6" transform="rotate(-90 129.8 151.6)">SCL</text>
<text x="133.3" y="151.6" transform="rotate(-90 133.3 151.6)">SDA</text>
<text x="136.9" y="151.6" transform="rotate(-90 136.9 151.6)">GND</text>
<text x="140.4" y="151.6" transform="rotate(-90 140.4 151.6)">VCC</text>
<text x="273" y="150.6" transform="rotate(-90 273 150.6)">12</text>
<text x="304.8" y="150.6" transform="rotate(-90 304.8 150.6)">9</text>
<text x="131.9" y="165.1" transform="rotate(-90 131.9 165.1)">1</text>
<text x="135.5" y="165.1" transform="rotate(-90 135.5 165.1)">2</text>
<text x="139" y="165.1" transform="rotate(-90 139 165.1)">3</text>
<text x="142.5" y="165.1" transform="rotate(-90 142.5 165.1)">4</text>
<text x="220.1" y="166.6" transform="rotate(-90 220.1 166.6)">1</text>
<text x="220.5" y="166.3" transform="rotate(-90 220.5 166.3)">D13</text>
<text x="223.7" y="166.6" transform="rotate(-90 223.7 166.6)">2</text>
<text x="224" y="166.3" transform="rotate(-90 224 166.3)">D11</text>
<text x="227.2" y="166.6" transform="rotate(-90 227.2 166.6)">3</text>
<text x="229" y="165.1" transform="rotate(-90 229 165.1)">GND</text>
<text x="230.7" y="166.6" transform="rotate(-90 230.7 166.6)">4</text>
<text x="232.5" y="165.1" transform="rotate(-90 232.5 165.1)">VCC</text>
<text x="234.2" y="166.6" transform="rotate(-90 234.2 166.6)">5</text>
<text x="236" y="165.1" transform="rotate(-90 236 165.1)">D10</text>
<text x="237.8" y="166.6" transform="rotate(-90 237.8 166.6)">6</text>
<text x="239.5" y="165.1" transform="rotate(-90 239.5 165.1)">D9</text>
<text x="364.8" y="166.6" transform="rotate(-90 364.8 166.6)">1</text>
<text x="366.5" y="165.1" transform="rotate(-90 366.5 165.1)">D2</text>
<text x="368.3" y="166.6" transform="rotate(-90 368.3 166.6)">2</text>
<text x="370.1" y="165.1" transform="rotate(-90 370.1 165.1)">D3</text>
<text x="371.8" y="166.6" transform="rotate(-90 371.8 166.6)">3</text>
<text x="373.6" y="165.1" transform="rotate(-90 373.6 165.1)">D4</text>
<text x="375.4" y="166.6" transform="rotate(-90 375.4 166.6)">4</text>
<text x="377.1" y="165.1" transform="rotate(-90 377.1 165.1)">D5</text>
<text x="378.9" y="166.6" transform="rotate(-90 378.9 166.6)">5</text>
<text x="380.6" y="165.1" transform="rotate(-90 380.6 165.1)">GND</text>
<text x="315.4" y="177.2" transform="rotate(-90 315.4 177.2)">1</text>
<text x="315.7" y="176.8" transform="rotate(-90 315.7 176.8)">RST</text>
<text x="318.9" y="177.2" transform="rotate(-90 318.9 177.2)">2</text>
<text x="322.4" y="177.2" transform="rotate(-90 322.4 177.2)">3</text>
<text x="324.2" y="175.7" transform="rotate(-90 324.2 175.7)">GND</text>
<text x="326" y="177.2" transform="rotate(-90 326 177.2)">4</text>
<text x="327.7" y="175.7" transform="rotate(-90 327.7 175.7)">VCC</text>
<text x="329.5" y="177.2" transform="rotate(-90 329.5 177.2)">5</text>
<text x="331.3" y="175.7" transform="rotate(-90 331.3 175.7)">SDA</text>
<text x="333" y="177.2" transform="rotate(-90 333 177.2)">6</text>
<text x="334.8" y="175.7" transform="rotate(-90 334.8 175.7)">SCL</text>
<text x="344" y="174.6">1x5-pins mannelijke Dupont-connector</text>
<text x="241.5" y="220.8">1</text>
<text x="241.5" y="224.3">2</text>
<text x="243" y="222.5">1</text>
<text x="243" y="226.1">2</text>
</g>
<g font-size="3.2">
<text x="153.5" y="31.7">3</text>
<text x="153.5" y="35.2">2</text>
<text x="153.5" y="38.7">1</text>
<text x="48.7" y="155.9" transform="rotate(-90 48.7 155.9)">1</text>
<text x="52.2" y="155.9" transform="rotate(-90 52.2 155.9)">2</text>
<text x="55.7" y="155.9" transform="rotate(-90 55.7 155.9)">3</text>
<text x="59.3" y="155.9" transform="rotate(-90 59.3 155.9)">4</text>
<text x="292.8" y="225.7">3</text>
<text x="292.8" y="232.8">1</text>
<text x="292.8" y="229.2">2</text>
</g>
<text font-size="3.2" fill="#900" x="200.4" y="202.8">SCL</text>
<g font-size="3.2" fill="#8d2323">
<text x="131.6" y="209.8">IOREF</text>
<text x="131.6" y="206.3">NC</text>
<text x="200" y="209.8">AREF</text>
<text x="131.6" y="213.4">RESET</text>
<text x="200" y="213.4">GND</text>
<text x="131.6" y="220.4">5V</text>
<text x="131.6" y="216.9">3V3</text>
<text x="200" y="220.4">MISO/PB4/12</text>
<text x="200" y="216.9">SCK/PB5/13</text>
<text x="131.6" y="227.5">GND1</text>
<text x="131.6" y="223.9">GND2</text>
<text x="200" y="227.5">SS/PWR/PB2/10</text>
<text x="200" y="223.9">MOSI/PWR/PB3/11</text>
<text x="306.2" y="222.2">GND</text>
<text x="131.6" y="231">VIN</text>
<text x="200" y="231">PWR/PB1/9</text>
<text x="306.2" y="229.2">VCC</text>
<text x="131.6" y="238.1">14/A0/PC0</text>
<text x="200" y="234.5">PB0/8</text>
<text x="306.2" y="236.3">DATA</text>
<text x="131.6" y="245.1">16/A2/PC2</text>
<text x="131.6" y="241.6">15/A1/PC1</text>
<text x="200" y="245.1">PWR/PD6/6</text>
<text x="200" y="241.6">PD7/7</text>
<text x="131.6" y="248.6">17/A3/PC3</text>
<text x="200" y="248.6">PWR/PD5/5</text>
<text x="131.6" y="255.7">19/A5/PC5/SCL</text>
<text x="131.6" y="252.2">18/A4/PC4/SDA</text>
<text x="200" y="255.7">INT1/PWR/PD3/3</text>
<text x="200" y="252.2">PD4/4</text>
<text x="200" y="262.7">TX/PD1/1</text>
<text x="200" y="259.2">INT0/PD2/2</text>
<text x="200" y="266.3">RX/PD0/0</text>
</g>
<text font-size="3.2" fill="#933" x="200.4" y="206.3">SDA</text>
</svg>
